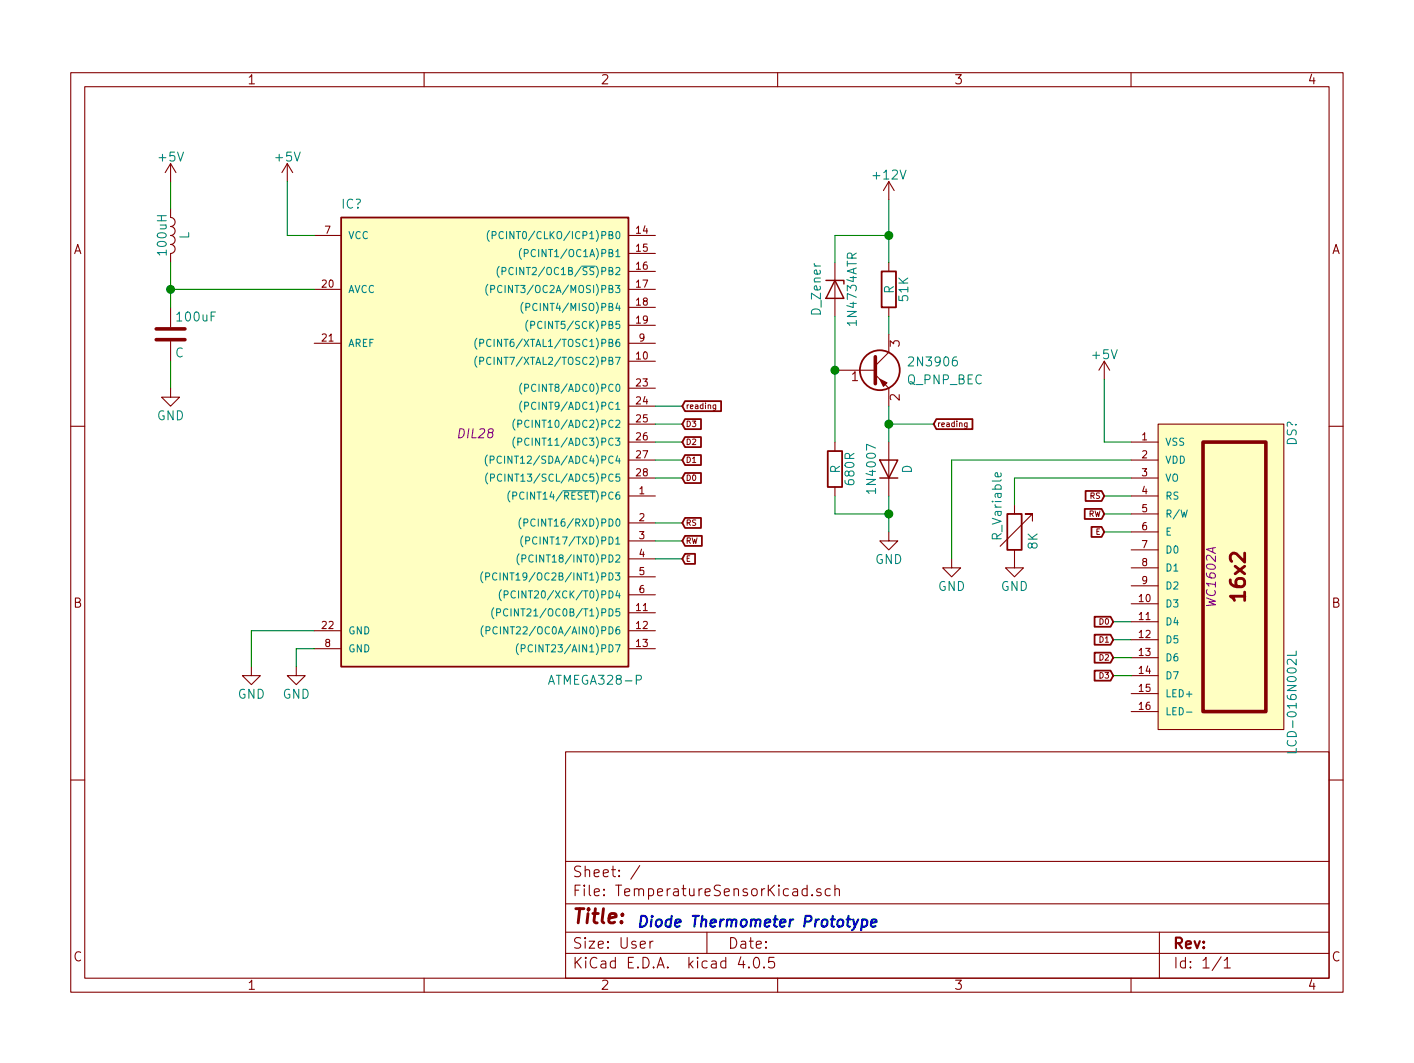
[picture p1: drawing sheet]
<svg xmlns="http://www.w3.org/2000/svg" width="200mm" height="150mm" viewBox="0 0 200 150" stroke-linecap="round" stroke-linejoin="round" font-family="sans-serif">
<g fill="none" stroke="#840000" stroke-width=".15">
<path d="M10 10.3h180v130h-180zM12 12.3h176v126h-176zM60 10.3v2M110 10.3v2M160 10.3v2M24.1 29.5v1.3a.63 .63 0 0 1 .7 .6 .63 .63 0 0 1-.7 .6 .63 .63 0 0 1 .7 .7 .63 .63 0 0 1-.7 .6 .63 .63 0 0 1 .7 .6 .63 .63 0 0 1-.7 .7 .63 .63 0 0 1 .7 .6 .63 .63 0 0 1-.7 .6v1.3M24.1 23.1v2.6M24.1 23.1l-.7 1.3M24.1 23.1l.8 1.3M40.6 23.1l-.7 1.3M40.6 23.1v2.6M40.6 23.1l.8 1.3"/>
<path d="M44.4 33.3h3.9M88.9 33.3h3.8M88.9 35.8h3.8M88.9 38.4h3.8M118.1 37.1v7.6M125.7 25.7v2.5M125.7 37.1v1.3M125.7 25.7l-.7 1.2M125.7 25.7l.8 1.2M24.1 54.9v1.3h1.3l-1.3 1.2-1.2-1.2h1.2M24.1 43.5v2.7M24.1 48.3v2.8"/>
<path d="M44.4 48.5h3.9M44.4 40.9h3.9M88.9 48.5h3.8M88.9 51.1h3.8M88.9 40.9h3.8M88.9 54.9h3.8M88.9 57.4h3.8M88.9 60h3.8M88.9 43.5h3.8M88.9 46h3.8M118.1 52.3h5.7M123.8 53l1.9 1.9v2.5"/>
<path d="M125.7 47.3v2.5l-1.9 1.9M125.7 43.5v1.2M156.2 51.1l-.8 1.2M156.2 51.1v2.5M156.2 51.1l.8 1.2M163.8 60h17.8v43.1h-17.8zM10 60.3h2M88.9 70.1h3.8M88.9 73.9h3.8M88.9 76.5h3.8M88.9 79h3.8M88.9 62.5h3.8"/>
<path d="M88.9 65h3.8M88.9 67.6h3.8M118.1 62.5v1.3M118.1 68.9v1.2M125.7 75.2v1.3h1.3l-1.3 1.2-1.2-1.2h1.2M125.7 62.5v7.6M134.6 79v1.3h1.3l-1.3 1.3-1.3-1.3h1.3M143.5 77.7v2.6h1.3l-1.3 1.3-1.3-1.3h1.3M143.5 71.4v1.3M146 73.7v-1h-1h1l-4.5 4.5M160 70.1h3.8M160 62.5h3.8"/>
<path d="M160 65h3.8M160 67.6h3.8M160 72.7h3.8M160 75.2h3.8M160 77.7h3.8M188 60.3h2M35.6 94.3v1.2h1.2l-1.2 1.3-1.3-1.3h1.3M41.9 94.3v1.2h1.3l-1.3 1.3-1.3-1.3h1.3M44.4 91.7h3.9M44.4 89.2h3.9M88.9 81.6h3.8M88.9 84.1h3.8"/>
<path d="M88.9 91.7h3.8M88.9 86.6h3.8M88.9 89.2h3.8M160 80.3h3.8M160 82.8h3.8M160 85.4h3.8M160 87.9h3.8M160 90.4h3.8M160 93h3.8M160 95.5h3.8M160 98.1h3.8M10 110.3h2"/>
<path d="M80 106.3h108v32h-108zM160 100.6h3.8M188 110.3h2M60 138.3v2M80 134.8h108M80 131.8h108M80 127.8h108M80 121.8h108M90.5 122.4l-1.3 1.9M91.9 133.1v1M92.4 133.1h-.3l-.2 .2M100 131.8v3"/>
<path d="M104.8 135.3l-.4 1.1h1M105.9 136.7l.1 .1h-.1v-.1v.1M106.7 135.5a.35 .35 0 0 1 .4-.2 .35 .35 0 0 1 .3 .3 .77 .77 0 0 1-.5 1.2 .9 .9 0 0 1-.2-1.3zM108.1 136.7l.1 .1h-.1h-.1l.1-.1v.1M109.5 135.3h-.7l-.1 .8a.62 .62 0 0 1 .7-.1l.2 .2-.1 .5-.2 .1h-.4l-.2-.1M110 138.3v2M114.2 125.7l-.5-.1-.2 .3v.6l.2 .1h.5M114.2 125.1v1.5M114.9 126.5l.1 .1h-.1h-.1l.1-.1v.1M116.1 125.7a.37 .37 0 0 0-.6 .1v.1a.54 .54 0 0 0 .6 .3l.1 .2-.1 .2h-.1h-.5M117.4 125.7l-.4-.1-.3 .3 .1 .6 .2 .1h.4M118.1 125.8a.38 .38 0 0 1 .6 0v.8"/>
<path d="M118.1 125.1v1.5M160 138.3v2M164 131.8v6.5M172.7 135.3l-1.2 1.9M173.2 135.8l.4-.5v1.5M173.2 136.8h.8"/>
</g>
<g fill="#ffffc2" stroke="#ffffc2" stroke-width=".14">
<path d="M48.3 30.8h40.6v63.5h-40.6z"/>
<path d="M163.8 60h17.8v43.1h-17.8z"/>
</g>
<g fill="none" stroke="#840000" stroke-width=".25">
<path d="M48.3 30.8h40.6v63.5h-40.6zM124.7 38.4h2v5.1h-2zM96.9 59.2h2.3v1.5h-2.3l-.4-.7zM96.9 56.7h5.1v1.4h-5.1l-.4-.7zM132.5 59.2h5.1v1.5h-5.1l-.4-.7zM96.9 73.2h2.3v1.4h-2.3l-.4-.7zM96.9 75.8h2.4v1.4h-2.4l-.4-.7zM96.9 78.3h1.4v1.4h-1.4l-.4-.7zM96.9 66.9h2.3v1.4h-2.3l-.4-.7zM96.9 64.3h2.3v1.5h-2.3l-.4-.8zM96.9 61.8h2.3v1.4h-2.3l-.4-.7zM117.1 63.8h2v5.1h-2z"/>
<path d="M142.5 72.7h2v5h-2zM153.4 71.9h2.4l.4 .8-.4 .7h-2.4zM153.6 69.4h2.2l.4 .7-.4 .7h-2.2zM154.4 74.5h1.4l.4 .7-.4 .7h-1.4zM154.8 87.2h2.3l.4 .7-.4 .7h-2.3zM154.8 89.7h2.3l.4 .7-.4 .8h-2.3zM154.8 92.3h2.3l.4 .7-.4 .7h-2.3zM154.8 94.8h2.3l.4 .7-.4 .7h-2.3z"/>
<circle cx="124.5" cy="52.3" r="2.82"/>
</g>
<g fill="none" stroke="#008484" stroke-width=".15">
<path d="M69.2 32.6a1.2 1.2 0 0 0 0 1.5M69.6 33.3l.5-.1 .1-.1-.1-.3-.5-.1v1M70.6 37.7a1.2 1.2 0 0 0 0 1.5M71 38.3h.5l.1-.2-.1-.2-.5-.1v1M71.2 32.8a.4 .4 0 0 0-.5 0 .4 .4 0 0 0-.1 .5 .37 .37 0 0 0 .2 .4 .37 .37 0 0 0 .4-.1M72.6 37.9a.4 .4 0 0 0-.5 0 .4 .4 0 0 0-.1 .5 .37 .37 0 0 0 .2 .4 .37 .37 0 0 0 .4-.1M73.8 35.1a1.2 1.2 0 0 0 0 1.6M74.2 35.8h.5v-.2v-.3h-.5v1M67.5 47.8a1.2 1.2 0 0 0 0 1.6M67.5 50.4a1.2 1.2 0 0 0 0 1.5M67.9 48.5h.5v-.2v-.3h-.5v1M67.9 51h.5v-.2v-.2l-.5-.1v1"/>
<path d="M69 40.2a1.2 1.2 0 0 0 0 1.5M69.4 40.9l.5-.1 .1-.1-.1-.3h-.5v1M71 40.5a.4 .4 0 0 0-.5-.1 .4 .4 0 0 0-.1 .5 .37 .37 0 0 0 .2 .4 .37 .37 0 0 0 .4 0M72.8 59.2a1.2 1.2 0 0 0 0 1.6M73.3 59.9h.4l.1-.2-.1-.2-.4-.1v1M73.8 54.2a1.2 1.2 0 0 0 0 1.5M73.8 56.7a1.2 1.2 0 0 0 0 1.6M74 42.7a1.2 1.2 0 0 0 0 1.6M74.2 54.9l.5-.1 .1-.1-.1-.3-.5-.1v1M74.2 57.4l.5-.1 .1-.1-.1-.3h-.5v1M74.4 43.4h.5l.1-.2-.1-.3h-.5v1M74.7 45.3a1.2 1.2 0 0 0 0 1.5"/>
<path d="M75.1 46l.5-.1v-.1v-.3l-.5-.1v1M68.9 64.3a1.2 1.2 0 0 0 0 1.6M69 66.9a1.2 1.2 0 0 0 0 1.5M69.3 65h.5l.1-.2-.1-.3h-.5v1M69.4 67.6l.5-.1 .1-.1-.1-.3-.5-.1v1M70.9 64.6a.4 .4 0 0 0-.5 0 .4 .4 0 0 0-.1 .5 .37 .37 0 0 0 .2 .4 .37 .37 0 0 0 .4-.1M71 67.1a.4 .4 0 0 0-.5 0 .4 .4 0 0 0-.1 .5 .37 .37 0 0 0 .1 .4 .37 .37 0 0 0 .5-.1M72.1 69.4a1.2 1.2 0 0 0 0 1.6M72.5 70.1l.5-.1 .1-.1-.1-.3h-.5v1M72.8 61.8a1.2 1.2 0 0 0 0 1.5M73.3 62.5l.4-.1 .1-.1-.1-.3-.4-.1v1.1M73.4 78.3a1.2 1.2 0 0 0 0 1.5"/>
<path d="M73.7 73.2a1.2 1.2 0 0 0 0 1.6M73.8 79l.5-.1 .1-.1-.1-.3h-.5v1M74 75.8a1.2 1.2 0 0 0 0 1.5M74.1 73.9h.5l.1-.2-.1-.3h-.5v1M74.4 76.4h.5v-.2v-.2l-.5-.1v1M79.6 69.4h4.6M68.3 80.8a1.2 1.2 0 0 0 0 1.6M68.4 88.5a1.2 1.2 0 0 0 0 1.5M68.7 81.5h.5l.1-.2-.1-.3h-.5v1M68.8 89.1h.4l.1-.2-.1-.2-.4-.1v1M69.8 85.9a1.2 1.2 0 0 0 0 1.6M70.3 86.6h.4l.1-.2-.1-.3h-.4v1"/>
<path d="M70.3 81.1a.4 .4 0 0 0-.5 0 .4 .4 0 0 0-.1 .5 .37 .37 0 0 0 .2 .4 .37 .37 0 0 0 .4-.1M70.3 88.7a.4 .4 0 0 0-.5 0 .4 .4 0 0 0-.1 .5 .37 .37 0 0 0 .2 .4 .37 .37 0 0 0 .4-.1M70.9 83.4a1.2 1.2 0 0 0 0 1.5M71.3 84.1l.5-.1 .1-.1-.1-.3-.5-.1v1M71.8 86.2a.4 .4 0 0 0-.5 0 .4 .4 0 0 0-.1 .5 .37 .37 0 0 0 .2 .3 .37 .37 0 0 0 .4 0M72.9 83.6a.4 .4 0 0 0-.5 0 .4 .4 0 0 0-.1 .5 .37 .37 0 0 0 .2 .4 .37 .37 0 0 0 .4-.1M73.3 91a1.2 1.2 0 0 0 0 1.5M73.7 91.7l.5-.1 .1-.1-.1-.3h-.5v1M183.4 92v.7h-1.3M167.8 100.7h.8M183.4 105.8v.6h-1.3"/>
</g>
<path d="M22.1 48h4.1M22.1 46.5h4.1M123.8 50.4v3.8M170.2 62.5h8.9v38.1h-8.9z" fill="none" stroke="#840000" stroke-width=".51"/>
<g fill="none" stroke="#008400" stroke-width=".15">
<path d="M24.1 25.7v3.8M24.1 37.1v6.4M40.6 25.7v7.6h3.8M125.7 33.3h-7.6v3.8M125.7 28.2v8.9M24.1 51.1v3.8M24.1 40.9h20.3M92.7 60h3.8M92.7 57.4h3.8M118.1 44.7v17.8M125.7 60h6.4M125.7 44.7v2.6"/>
<path d="M125.7 57.4v5.1M156.2 53.6v8.9h3.8M92.7 73.9h3.8M92.7 76.5h3.8M92.7 79h3.8M92.7 67.6h3.8M92.7 65h3.8M92.7 62.5h3.8M118.1 70.1v2.6h7.6M125.7 70.1v5.1M156.2 70.1h3.8M156.2 72.7h3.8"/>
<path d="M156.2 75.2h3.8M160 67.6h-16.5v3.8M160 65h-25.4v14M44.4 89.2h-8.8v5.1M44.4 91.7h-2.5v2.6M157.5 87.9h2.5M157.5 90.4h2.5M157.5 93h2.5M157.5 95.5h2.5"/>
</g>
<g fill="#008400" stroke="#008400" stroke-width=".25">
<circle cx="24.1" cy="40.9" r=".51"/>
<circle cx="118.1" cy="52.3" r=".51"/>
<circle cx="125.7" cy="33.3" r=".51"/>
<circle cx="125.7" cy="72.7" r=".51"/>
<circle cx="125.7" cy="60" r=".51"/>
</g>
<path d="M124.5 53.6l1 .5-.5 .5z" fill="#840000" stroke="#840000" stroke-width=".15"/>
<path d="M116.8 39.6h2.6v.5M118.1 39.6l1.3 2.6h-2.6zM124.5 65h2.5l-1.3 2.6zM124.5 67.6h2.5" fill="none" stroke="#840000" stroke-width=".2"/>
<path d="M101.2 57.7h-.3v-.4l.3-.1v.7l-.1 .1h-.2M136.8 59.8v.6l-.1 .2-.3-.1M136.8 59.8h-.3l-.1 .1v.3l.4 .1" fill="none" stroke="#840000" stroke-width=".14"/>
<path d="M122 130.1a.48 .48 0 0 1 .7 0v.6a.52 .52 0 0 1-.8 .2M122 130l-.2 1.5M123.2 130.5l.8-.2v-.2l-.2-.1-.4 .1-.2 .7 .2 .2 .5-.1" fill="none" stroke="#0000c2" stroke-width=".3"/>
<g font-size="2.8" fill="#840000">
<text x="176.2" y="84.7" transform="rotate(-90 176.2 84.7)">16x2</text>
<text x="81" y="130.6">Title:</text>
</g>
<g font-size="2.1" fill="#840000">
<text x="81" y="124">Sheet: /</text>
<text x="81" y="126.7">File: TemperatureSensorKicad.sch</text>
<text x="81" y="136.9">KiCad E.D.A. kicad 4.0.5</text>
<text x="81" y="134.1">Size: User</text>
<text x="103" y="134.1">Date:</text>
<text x="166" y="134.1">Rev:</text>
<text x="166" y="136.9">Id: 1/1</text>
</g>
<text font-size="2.1" fill="#0000c2" x="90.2" y="131.1">Diode Thermometer Prototype</text>
<g font-size="1.8" fill="#840000">
<text x="35" y="11.9">1</text>
<text x="85" y="11.9">2</text>
<text x="135" y="11.9">3</text>
<text x="185" y="11.9">4</text>
<text x="10.4" y="35.9">A</text>
<text x="188.4" y="35.9">A</text>
<text x="120.5" y="53.9">1</text>
<text x="127.3" y="49" transform="rotate(-90 127.3 49)">3</text>
<text x="127.3" y="56.6" transform="rotate(-90 127.3 56.6)">2</text>
<text x="10.4" y="85.9">B</text>
<text x="188.4" y="85.9">B</text>
<text x="10.4" y="135.9">C</text>
<text x="188.4" y="135.9">C</text>
<text x="35" y="139.9">1</text>
<text x="85" y="139.9">2</text>
<text x="135" y="139.9">3</text>
<text x="185" y="139.9">4</text>
</g>
<g font-size="1.8" fill="#008484">
<text x="22.5" y="22.8">+5V</text>
<text x="39" y="22.8">+5V</text>
<text x="48.3" y="29.5">IC?</text>
<text x="123.6" y="25.4">+12V</text>
<text x="23.6" y="35.9" transform="rotate(-90 23.6 35.9)">100uH</text>
<text x="26.7" y="33.8" transform="rotate(-90 26.7 33.8)">L</text>
<text x="126.4" y="41.5" transform="rotate(-90 126.4 41.5)">R</text>
<text x="25.2" y="45.4">100uF</text>
<text x="116.1" y="44.4" transform="rotate(-90 116.1 44.4)">D_Zener</text>
<text x="121.2" y="45.8" transform="rotate(-90 121.2 45.8)">1N4734ATR</text>
<text x="128.5" y="42.5" transform="rotate(-90 128.5 42.5)">51K</text>
<text x="24.8" y="50.5">C</text>
<text x="128.9" y="51.8">2N3906</text>
<text x="154.6" y="50.8">+5V</text>
<text x="22.2" y="59.4">GND</text>
<text x="128.3" y="54.3">Q_PNP_BEC</text>
<text x="183.4" y="63" transform="rotate(-90 183.4 63)">DS?</text>
<text x="118.8" y="66.9" transform="rotate(-90 118.8 66.9)">R</text>
<text x="120.9" y="68.4" transform="rotate(-90 120.9 68.4)">680R</text>
<text x="123.9" y="69.4" transform="rotate(-90 123.9 69.4)">1N4007</text>
<text x="129" y="66.9" transform="rotate(-90 129 66.9)">D</text>
<text x="141.7" y="76.1" transform="rotate(-90 141.7 76.1)">R_Variable</text>
<text x="146.8" y="77.6" transform="rotate(-90 146.8 77.6)">8K</text>
<text x="123.8" y="79.7">GND</text>
<text x="132.7" y="83.5">GND</text>
<text x="141.6" y="83.5">GND</text>
<text x="33.6" y="98.8">GND</text>
<text x="40" y="98.8">GND</text>
<text x="78" y="96.8">ATMEGA328-P</text>
<text x="183.4" y="105.6" transform="rotate(-90 183.4 105.6)">LCD-016N002L</text>
</g>
<g font-size="1.8" fill="#840084">
<text x="64.9" y="61.9">DIL28</text>
<text x="172" y="85.6" transform="rotate(-90 172 85.6)">WC1602A</text>
</g>
<g font-size="1.4" fill="#840000">
<text x="46" y="33">7</text>
<text x="90" y="33">14</text>
<text x="90" y="35.6">15</text>
<text x="45.6" y="40.7">20</text>
<text x="90" y="38.1">16</text>
<text x="90" y="40.7">17</text>
<text x="90" y="43.2">18</text>
<text x="90" y="45.7">19</text>
<text x="45.6" y="48.3">21</text>
<text x="90" y="50.8">10</text>
<text x="90.4" y="48.3">9</text>
<text x="90" y="54.6">23</text>
<text x="90" y="57.2">24</text>
<text x="90" y="59.7">25</text>
<text x="90" y="62.2">26</text>
<text x="90" y="64.8">27</text>
<text x="161.5" y="62.2">1</text>
<text x="161.5" y="64.8">2</text>
<text x="90" y="67.3">28</text>
<text x="90.4" y="69.9">1</text>
<text x="161.5" y="67.3">3</text>
<text x="161.5" y="69.9">4</text>
<text x="90.4" y="73.7">2</text>
<text x="90.4" y="76.2">3</text>
<text x="161.5" y="72.4">5</text>
<text x="161.5" y="74.9">6</text>
<text x="161.5" y="77.5">7</text>
<text x="90.4" y="78.8">4</text>
<text x="90.4" y="81.3">5</text>
<text x="90.4" y="83.8">6</text>
<text x="161.5" y="80">8</text>
<text x="161.5" y="82.6">9</text>
<text x="45.6" y="88.9">22</text>
<text x="90" y="86.4">11</text>
<text x="90" y="88.9">12</text>
<text x="161.1" y="85.1">10</text>
<text x="161.1" y="87.6">11</text>
<text x="46" y="91.5">8</text>
<text x="90" y="91.5">13</text>
<text x="161.1" y="90.2">12</text>
<text x="161.1" y="92.7">13</text>
<text x="161.1" y="95.3">14</text>
<text x="161.1" y="97.8">15</text>
<text x="161.1" y="100.3">16</text>
</g>
<g font-size="1.4" fill="#008484">
<text x="49.3" y="33.8">VCC</text>
<text x="71.2" y="33.8">(PCINT0/CLKO/ICP1)PB0</text>
<text x="49.3" y="41.4">AVCC</text>
<text x="70.8" y="41.4">(PCINT3/OC2A/MOSI)PB3</text>
<text x="72.5" y="38.9">(PCINT2/OC1B/SS)PB2</text>
<text x="74.8" y="36.3">(PCINT1/OC1A)PB1</text>
<text x="75.2" y="44">(PCINT4/MISO)PB4</text>
<text x="75.8" y="46.5">(PCINT5/SCK)PB5</text>
<text x="49.3" y="49">AREF</text>
<text x="69.2" y="49">(PCINT6/XTAL1/TOSC1)PB6</text>
<text x="69.2" y="51.6">(PCINT7/XTAL2/TOSC2)PB7</text>
<text x="74.9" y="55.4">(PCINT8/ADC0)PC0</text>
<text x="74.9" y="57.9">(PCINT9/ADC1)PC1</text>
<text x="70.7" y="65.5">(PCINT12/SDA/ADC4)PC4</text>
<text x="74.1" y="60.5">(PCINT10/ADC2)PC2</text>
<text x="74.1" y="63">(PCINT11/ADC3)PC3</text>
<text x="164.8" y="63">VSS</text>
<text x="164.8" y="65.5">VDD</text>
<text x="70.9" y="68.1">(PCINT13/SCL/ADC5)PC5</text>
<text x="73.3" y="70.6">(PCINT14/RESET)PC6</text>
<text x="164.8" y="68.1">VO</text>
<text x="164.8" y="70.6">RS</text>
<text x="75" y="74.4">(PCINT16/RXD)PD0</text>
<text x="75.2" y="77">(PCINT17/TXD)PD1</text>
<text x="164.8" y="73.2">R/W</text>
<text x="164.8" y="75.7">E</text>
<text x="70.6" y="82.1">(PCINT19/OC2B/INT1)PD3</text>
<text x="74.9" y="79.5">(PCINT18/INT0)PD2</text>
<text x="164.8" y="78.2">D0</text>
<text x="164.8" y="80.8">D1</text>
<text x="164.8" y="83.3">D2</text>
<text x="49.3" y="89.7">GND</text>
<text x="70.4" y="89.7">(PCINT22/OC0A/AIN0)PD6</text>
<text x="72" y="87.1">(PCINT21/OC0B/T1)PD5</text>
<text x="72.9" y="84.6">(PCINT20/XCK/T0)PD4</text>
<text x="164.8" y="85.9">D3</text>
<text x="164.8" y="88.4">D4</text>
<text x="49.3" y="92.2">GND</text>
<text x="74.8" y="92.2">(PCINT23/AIN1)PD7</text>
<text x="164.8" y="90.9">D5</text>
<text x="164.8" y="93.5">D6</text>
<text x="164.8" y="96">D7</text>
<text x="164.8" y="98.6">LED+</text>
<text x="164.8" y="101.1">LED-</text>
</g>
<g font-size="1.1" fill="#840000">
<text x="97" y="57.8">reading</text>
<text x="97" y="65.4">D1</text>
<text x="97" y="62.9">D2</text>
<text x="97" y="60.3">D3</text>
<text x="132.6" y="60.3">reading</text>
<text x="97" y="68">D0</text>
<text x="154.2" y="70.5">RS</text>
<text x="97" y="74.3">RS</text>
<text x="97" y="76.9">RW</text>
<text x="153.9" y="73">RW</text>
<text x="155" y="75.6">E</text>
<text x="97" y="79.4">E</text>
<text x="155.6" y="88.3">D0</text>
<text x="155.6" y="90.8">D1</text>
<text x="155.6" y="93.4">D2</text>
<text x="155.6" y="95.9">D3</text>
</g>
</svg>
